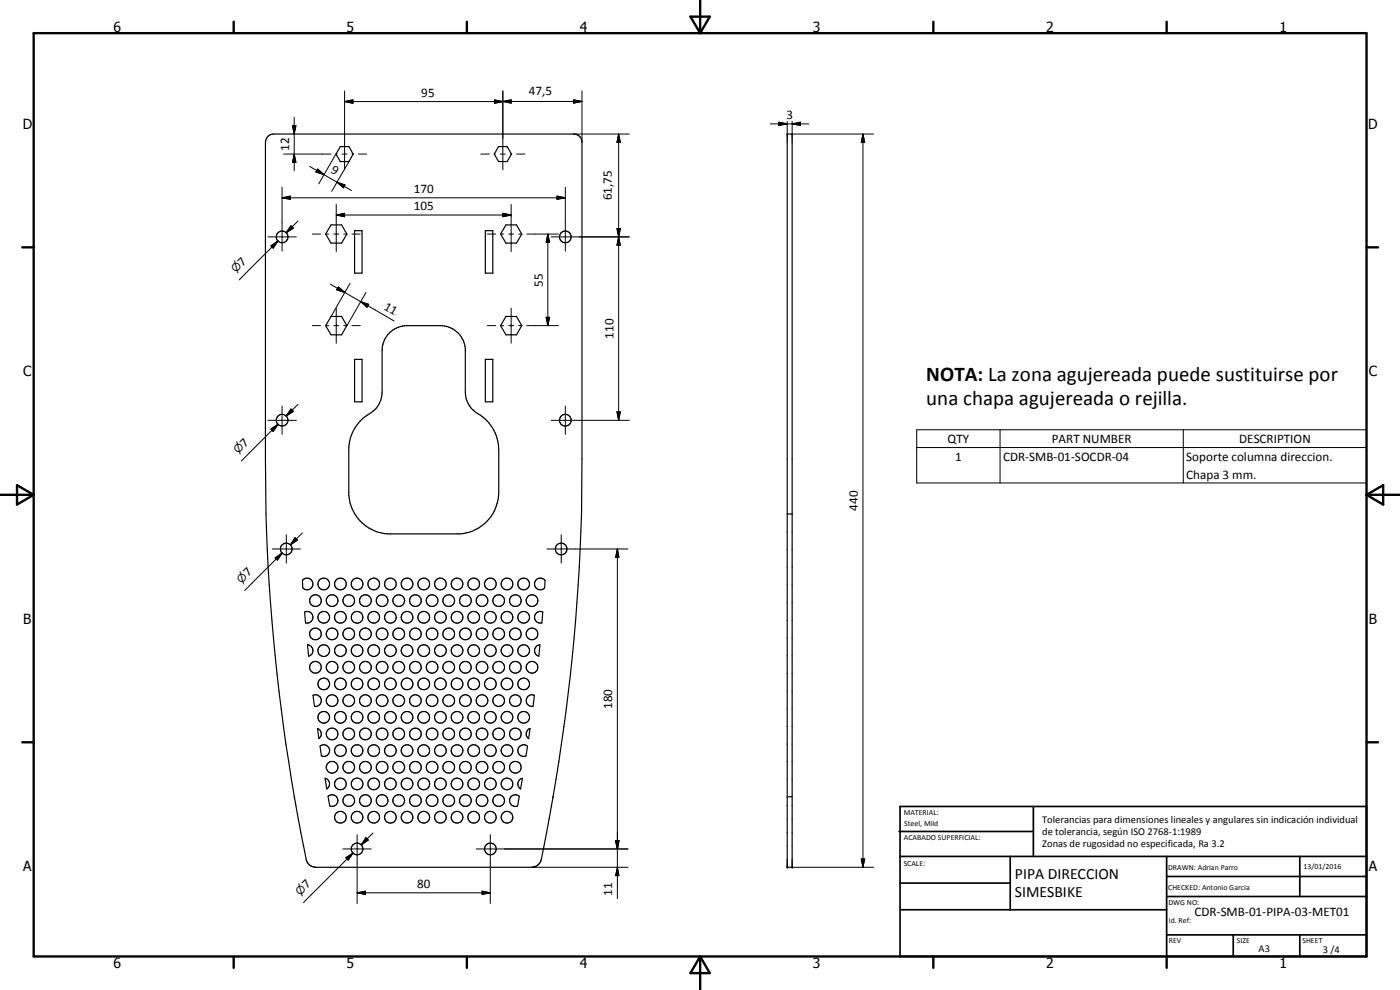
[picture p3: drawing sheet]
<svg xmlns="http://www.w3.org/2000/svg" width="420mm" height="297mm" viewBox="0 0 420 297" stroke-linecap="round" stroke-linejoin="round" font-family="sans-serif">
<g fill="#000">
<circle cx="88.3" cy="239.1" r=".18"/>
<circle cx="166" cy="239.1" r=".18"/>
<circle cx="165.5" cy="241.7" r=".18"/>
<circle cx="236.3" cy="260.2" r=".18"/>
<circle cx="237.7" cy="260.2" r=".18"/>
</g>
<g fill="none" stroke="#000" stroke-width=".35">
<path d="M80.3 41.1l.8-.7 1.1-.2h90a2.49 2.49 0 0 1 2.5 2.1v95.4a584.3 584.3 0 0 1-10.7 112.1l-1.5 8a3.2 3.2 0 0 1-2.7 2.4h-65.2a2.96 2.96 0 0 1-2.7-2.4 596.5 596.5 0 0 1-12.1-103.6l-.1-111.5zM102.1 44h2.6l1.3 2.2-1.3 2.3h-2.6l-1.3-2.3zM149.6 44h2.6l1.3 2.2-1.3 2.3h-2.6l-1.3-2.3zM236.3 40.2h1.4v220h-1.4zM99.3 67.5h3.2l1.6 2.7-1.6 2.7h-3.2l-1.6-2.7zM106.4 69.2h2.3v12.8h-2.3zM145.7 69.2h2.2v12.8h-2.2zM151.8 67.5h3.2l1.6 2.7-1.6 2.7h-3.2l-1.6-2.7zM99.3 95h3.2l1.6 2.7-1.6 2.8h-3.2l-1.6-2.8zM151.8 95h3.2l1.6 2.7-1.6 2.8h-3.2l-1.6-2.8zM106.4 107.8h2.3v12.8h-2.3zM116.4 100.4a7.7 7.7 0 0 1 5.8-2.7h10a7.5 7.5 0 0 1 7.4 6.9v13a7.6 7.6 0 0 0 4.6 7 12.6 12.6 0 0 1 5.5 10.4v12.7a12.5 12.5 0 0 1-11.7 12.5h-21.7a12.5 12.5 0 0 1-11.6-11.6v-14.5a12.9 12.9 0 0 1 6.8-10.3 7.5 7.5 0 0 0 3.2-6.2l.1-13.7 .5-1.9z"/>
<path d="M145.7 107.8h2.2v12.8h-2.2zM236.3 154.2h1.4M91 173.9a1.75 1.75 0 0 1 2.5 .1 1.75 1.75 0 0 1-.1 2.5 1.75 1.75 0 0 1-2.5-.1l-.1-2.2zM160.8 174.1a1.82 1.82 0 0 1 2.8 .1l-.2 2.2a1.75 1.75 0 0 1-2.4 .1 1.75 1.75 0 0 1-.2-2.4zM91.4 183.6a1.75 1.75 0 0 1 2.5 1.5 1.75 1.75 0 0 1-2.2 1.8zM92.3 193.5a1.74 1.74 0 0 1 1.6 1.5 1.74 1.74 0 0 1-1.3 1.9zM160.9 194l1.1-.5-.3 3.4a1.75 1.75 0 0 1-.8-2.9zM161.1 183.8l.9-.3 .9 .1-.3 3.3a1.77 1.77 0 0 1-2-.9 1.77 1.77 0 0 1 .5-2.2zM93.9 208.6a1.77 1.77 0 0 1 2.5 1.4 1.77 1.77 0 0 1-2 2zM95.3 218.6a1.73 1.73 0 0 1 .4 3zM158.5 208.9l.9-.5 1 .2-.4 3.4a1.77 1.77 0 0 1-1.9-1 1.77 1.77 0 0 1 .4-2.1zM158.5 218.9l.6-.3-.4 3a1.7 1.7 0 0 1-.2-2.7z"/>
<path d="M96 223.9a1.75 1.75 0 0 1 2.9 1.1 1.75 1.75 0 0 1-2.4 1.8zM97.6 233.5a1.77 1.77 0 0 1 1.3 1.5 1.77 1.77 0 0 1-.8 1.7zM98.5 238.9a1.75 1.75 0 0 1 2.9 1 1.75 1.75 0 0 1-2.4 1.9zM153.3 239.1l.8-.6a1.82 1.82 0 0 1 1.8 .4l-.5 2.9a1.75 1.75 0 0 1-2.2-.6 1.75 1.75 0 0 1 .1-2.1zM155.9 223.9a1.69 1.69 0 0 1 2.4 0l-.5 2.9a1.75 1.75 0 0 1-2.1-.6 1.75 1.75 0 0 1 .2-2.3zM155.9 233.9l.9-.4-.6 3.2a1.83 1.83 0 0 1-.3-2.8zM236.3 239.1h1.4"/>
<circle cx="84.7" cy="71.1" r="1.75"/>
<circle cx="169.7" cy="71.1" r="1.76"/>
<circle cx="84.7" cy="126.1" r="1.73"/>
<circle cx="169.6" cy="126.1" r="1.74"/>
<circle cx="85.9" cy="164.7" r="1.77"/>
<circle cx="97.1" cy="175.2" r="1.75"/>
<circle cx="102.2" cy="175.2" r="1.75"/>
<circle cx="107.2" cy="175.2" r="1.75"/>
<circle cx="112.2" cy="175.2" r="1.75"/>
<circle cx="117.2" cy="175.2" r="1.75"/>
<circle cx="122.2" cy="175.2" r="1.76"/>
<circle cx="127.2" cy="175.2" r="1.75"/>
<circle cx="132.2" cy="175.2" r="1.75"/>
<circle cx="137.1" cy="175.2" r="1.75"/>
<circle cx="142.2" cy="175.2" r="1.75"/>
<circle cx="147.2" cy="175.2" r="1.75"/>
<circle cx="152.2" cy="175.2" r="1.75"/>
<circle cx="157.2" cy="175.2" r="1.77"/>
<circle cx="168.4" cy="164.7" r="1.75"/>
<circle cx="94.7" cy="180.2" r="1.76"/>
<circle cx="94.7" cy="190.2" r="1.75"/>
<circle cx="97.1" cy="185.2" r="1.75"/>
<circle cx="97.2" cy="195.2" r="1.75"/>
<circle cx="99.7" cy="190.2" r="1.75"/>
<circle cx="99.7" cy="180.2" r="1.75"/>
<circle cx="102.2" cy="195.2" r="1.76"/>
<circle cx="102.2" cy="185.2" r="1.75"/>
<circle cx="104.7" cy="180.2" r="1.75"/>
<circle cx="104.7" cy="190.2" r="1.75"/>
<circle cx="107.2" cy="195.2" r="1.75"/>
<circle cx="107.2" cy="185.2" r="1.75"/>
<circle cx="109.7" cy="180.2" r="1.75"/>
<circle cx="109.7" cy="190.2" r="1.76"/>
<circle cx="112.2" cy="185.2" r="1.75"/>
<circle cx="112.2" cy="195.2" r="1.76"/>
<circle cx="114.7" cy="190.2" r="1.76"/>
<circle cx="114.7" cy="180.2" r="1.76"/>
<circle cx="117.2" cy="185.2" r="1.75"/>
<circle cx="117.2" cy="195.2" r="1.75"/>
<circle cx="119.7" cy="180.2" r="1.75"/>
<circle cx="119.7" cy="190.2" r="1.75"/>
<circle cx="122.2" cy="185.2" r="1.75"/>
<circle cx="122.2" cy="195.2" r="1.75"/>
<circle cx="124.7" cy="190.2" r="1.74"/>
<circle cx="124.7" cy="180.2" r="1.75"/>
<circle cx="127.1" cy="195.2" r="1.76"/>
<circle cx="127.2" cy="185.2" r="1.77"/>
<circle cx="129.7" cy="190.2" r="1.75"/>
<circle cx="129.7" cy="180.2" r="1.75"/>
<circle cx="132.2" cy="185.2" r="1.75"/>
<circle cx="132.2" cy="195.2" r="1.75"/>
<circle cx="134.6" cy="190.2" r="1.76"/>
<circle cx="134.7" cy="180.2" r="1.77"/>
<circle cx="137.1" cy="185.2" r="1.75"/>
<circle cx="137.2" cy="195.2" r="1.74"/>
<circle cx="139.7" cy="180.2" r="1.75"/>
<circle cx="139.7" cy="190.2" r="1.75"/>
<circle cx="142.2" cy="185.2" r="1.75"/>
<circle cx="142.2" cy="195.2" r="1.75"/>
<circle cx="144.7" cy="180.2" r="1.76"/>
<circle cx="144.7" cy="190.2" r="1.76"/>
<circle cx="147.2" cy="195.2" r="1.75"/>
<circle cx="147.2" cy="185.2" r="1.75"/>
<circle cx="149.7" cy="180.2" r="1.75"/>
<circle cx="149.7" cy="190.2" r="1.75"/>
<circle cx="152.1" cy="185.2" r="1.75"/>
<circle cx="152.2" cy="195.2" r="1.75"/>
<circle cx="154.7" cy="180.2" r="1.75"/>
<circle cx="154.7" cy="190.2" r="1.75"/>
<circle cx="157.1" cy="185.2" r="1.75"/>
<circle cx="157.2" cy="195.2" r="1.76"/>
<circle cx="159.7" cy="180.2" r="1.75"/>
<circle cx="159.7" cy="190.2" r="1.75"/>
<circle cx="94.7" cy="200.2" r="1.75"/>
<circle cx="97.2" cy="205.2" r="1.73"/>
<circle cx="97.2" cy="215.2" r="1.73"/>
<circle cx="99.7" cy="200.2" r="1.75"/>
<circle cx="99.7" cy="210.2" r="1.75"/>
<circle cx="102.1" cy="215.2" r="1.74"/>
<circle cx="102.2" cy="205.2" r="1.75"/>
<circle cx="104.7" cy="200.2" r="1.75"/>
<circle cx="104.7" cy="210.2" r="1.75"/>
<circle cx="107.1" cy="205.2" r="1.76"/>
<circle cx="107.2" cy="215.2" r="1.75"/>
<circle cx="109.6" cy="210.2" r="1.75"/>
<circle cx="109.7" cy="200.2" r="1.76"/>
<circle cx="112.1" cy="205.2" r="1.75"/>
<circle cx="112.2" cy="215.2" r="1.75"/>
<circle cx="114.7" cy="210.2" r="1.75"/>
<circle cx="114.7" cy="200.2" r="1.75"/>
<circle cx="117.1" cy="205.2" r="1.76"/>
<circle cx="117.2" cy="215.2" r="1.76"/>
<circle cx="119.7" cy="200.2" r="1.76"/>
<circle cx="119.7" cy="210.2" r="1.75"/>
<circle cx="122.1" cy="205.2" r="1.74"/>
<circle cx="122.2" cy="215.2" r="1.76"/>
<circle cx="124.7" cy="210.2" r="1.74"/>
<circle cx="124.7" cy="200.2" r="1.76"/>
<circle cx="127.1" cy="205.2" r="1.76"/>
<circle cx="127.2" cy="215.2" r="1.75"/>
<circle cx="129.7" cy="200.2" r="1.76"/>
<circle cx="129.7" cy="210.2" r="1.76"/>
<circle cx="132.2" cy="215.2" r="1.75"/>
<circle cx="132.2" cy="205.2" r="1.76"/>
<circle cx="134.6" cy="210.2" r="1.76"/>
<circle cx="134.7" cy="200.2" r="1.76"/>
<circle cx="137.1" cy="215.2" r="1.75"/>
<circle cx="137.2" cy="205.2" r="1.76"/>
<circle cx="139.7" cy="210.2" r="1.76"/>
<circle cx="139.7" cy="200.2" r="1.74"/>
<circle cx="142.2" cy="215.2" r="1.73"/>
<circle cx="142.2" cy="205.2" r="1.75"/>
<circle cx="144.7" cy="210.2" r="1.75"/>
<circle cx="144.7" cy="200.2" r="1.75"/>
<circle cx="147.2" cy="205.2" r="1.76"/>
<circle cx="147.2" cy="215.2" r="1.75"/>
<circle cx="149.6" cy="200.2" r="1.77"/>
<circle cx="149.6" cy="210.2" r="1.75"/>
<circle cx="152.2" cy="205.2" r="1.76"/>
<circle cx="152.2" cy="215.2" r="1.75"/>
<circle cx="154.7" cy="210.2" r="1.76"/>
<circle cx="154.7" cy="200.2" r="1.76"/>
<circle cx="157.1" cy="215.2" r="1.75"/>
<circle cx="157.2" cy="205.2" r="1.75"/>
<circle cx="159.7" cy="200.2" r="1.76"/>
<circle cx="99.7" cy="230.2" r="1.75"/>
<circle cx="99.7" cy="220.2" r="1.75"/>
<circle cx="102.2" cy="235.2" r="1.74"/>
<circle cx="102.2" cy="225.2" r="1.75"/>
<circle cx="104.7" cy="230.2" r="1.75"/>
<circle cx="104.7" cy="220.2" r="1.75"/>
<circle cx="107.2" cy="225.2" r="1.75"/>
<circle cx="107.2" cy="235.2" r="1.74"/>
<circle cx="109.6" cy="230.2" r="1.75"/>
<circle cx="109.7" cy="220.2" r="1.76"/>
<circle cx="112.2" cy="225.2" r="1.75"/>
<circle cx="112.2" cy="235.2" r="1.74"/>
<circle cx="114.7" cy="230.2" r="1.76"/>
<circle cx="114.7" cy="220.2" r="1.76"/>
<circle cx="117.1" cy="225.2" r="1.75"/>
<circle cx="117.2" cy="235.2" r="1.74"/>
<circle cx="119.7" cy="230.2" r="1.75"/>
<circle cx="119.7" cy="220.2" r="1.75"/>
<circle cx="122.2" cy="225.2" r="1.76"/>
<circle cx="122.2" cy="235.2" r="1.76"/>
<circle cx="124.7" cy="220.2" r="1.75"/>
<circle cx="124.7" cy="230.2" r="1.75"/>
<circle cx="127.1" cy="225.2" r="1.76"/>
<circle cx="127.2" cy="235.2" r="1.77"/>
<circle cx="129.7" cy="220.2" r="1.75"/>
<circle cx="129.7" cy="230.2" r="1.75"/>
<circle cx="132.2" cy="225.2" r="1.75"/>
<circle cx="132.2" cy="235.2" r="1.75"/>
<circle cx="134.7" cy="220.2" r="1.77"/>
<circle cx="134.7" cy="230.2" r="1.76"/>
<circle cx="137.2" cy="225.2" r="1.75"/>
<circle cx="137.2" cy="235.2" r="1.75"/>
<circle cx="139.7" cy="220.2" r="1.75"/>
<circle cx="139.7" cy="230.2" r="1.75"/>
<circle cx="142.2" cy="235.2" r="1.75"/>
<circle cx="142.2" cy="225.2" r="1.75"/>
<circle cx="144.7" cy="220.2" r="1.75"/>
<circle cx="144.7" cy="230.2" r="1.75"/>
<circle cx="147.2" cy="235.2" r="1.75"/>
<circle cx="147.2" cy="225.2" r="1.75"/>
<circle cx="149.7" cy="220.2" r="1.75"/>
<circle cx="149.7" cy="230.2" r="1.75"/>
<circle cx="152.2" cy="225.2" r="1.74"/>
<circle cx="152.2" cy="235.2" r="1.73"/>
<circle cx="154.7" cy="220.2" r="1.75"/>
<circle cx="154.7" cy="230.2" r="1.75"/>
<circle cx="102.2" cy="245.2" r="1.74"/>
<circle cx="104.7" cy="240.2" r="1.75"/>
<circle cx="107.2" cy="245.2" r="1.75"/>
<circle cx="107.2" cy="254.7" r="1.75"/>
<circle cx="109.7" cy="240.2" r="1.76"/>
<circle cx="112.2" cy="245.2" r="1.76"/>
<circle cx="114.7" cy="240.2" r="1.75"/>
<circle cx="117.2" cy="245.2" r="1.76"/>
<circle cx="119.7" cy="240.2" r="1.75"/>
<circle cx="122.2" cy="245.2" r="1.73"/>
<circle cx="124.7" cy="240.2" r="1.75"/>
<circle cx="127.2" cy="245.2" r="1.76"/>
<circle cx="129.7" cy="240.2" r="1.75"/>
<circle cx="132.2" cy="245.2" r="1.74"/>
<circle cx="134.7" cy="240.2" r="1.74"/>
<circle cx="137.2" cy="245.2" r="1.74"/>
<circle cx="139.7" cy="240.2" r="1.75"/>
<circle cx="142.2" cy="245.2" r="1.74"/>
<circle cx="144.7" cy="240.2" r="1.75"/>
<circle cx="147.2" cy="245.2" r="1.74"/>
<circle cx="147.2" cy="254.7" r="1.75"/>
<circle cx="149.7" cy="240.2" r="1.75"/>
<circle cx="152.2" cy="245.2" r="1.74"/>
</g>
<g fill="none" stroke="#000" stroke-width=".71">
<path d="M10.1 9.9h400v277.1h-400zM70.1 6.5v3.4M140.1 6.5v3.4M207.2 5h5.8l-2.9 4.9zM210.1 0v9.9M280.1 6.5v3.4M350.1 6.5v3.4M6.7 74.2h3.4M410.1 74.2h3.5M.1 148.5h10M5.1 145.6l5 2.9-5 2.9zM410.1 148.5h10"/>
<path d="M410.1 148.5l5-2.9v5.8zM6.7 222.7h3.4M410.1 222.7h3.5M70.1 287v3.4M140.1 287v3.4M210.1 287v10M210.1 287l2.9 5h-5.8zM280.1 287v3.4M350.1 287v3.4"/>
</g>
<g fill="none" stroke="#000" stroke-width=".51">
<path d="M269.8 249.5h40.3M270.1 242h140v45h-140zM270.1 257h140M303.2 257v16M310.1 242v15M350.1 257v30M390.1 257v12M270.1 265h33.1M270.1 273h80M350.1 269h60M350.1 263h60M350.1 280.5h60"/>
<path d="M370.1 280.5v6.5M390.1 280.5v6.5"/>
</g>
<g fill="none" stroke="#000" stroke-width=".3">
<path d="M87.8 37.7h1l-.5 2.5zM88.3 35.2v16M103.4 30.5l2.5-.5v1zM103.4 27.3v23.7M148.4 30l2.5 .5-2.5 .5zM150.9 30.4l2.5-.4v.9zM150.9 27.3v23.7M172.2 30l2.5 .4-2.5 .5zM174.7 30.4l-71.3 .1M174.7 27.3v15.4M231.2 37.2h11.5M233.8 36.7l2.5 .5-2.5 .4z"/>
<path d="M236.3 36.4v3.8M237.7 37.2l2.5-.5v.9zM237.7 36.4v3.8h24.5M84.7 59.4l2.5-.6v1zM84.7 59.4h85M84.7 56.2v19.2M85.1 46.2h14.2M88.3 46.2l.5 2.5h-1zM92.9 49.9l4.3 2.5M95.3 50.7l1.9 1.7-2.4-.8zM97.2 52.4l8.3 4.7M100.7 46.3l-5 8.9"/>
<path d="M100.8 46.2h.4M101.1 54.7l2.4 .8-.4 .8zM102.6 46.2h1.6M103.3 50.9l-3.7 6.5M104.7 48.5l-1.2 2M105.7 46.2h.4M107.5 46.2h2.5M144.3 46.2h2.5M148.3 46.2h.4M150.1 46.2h1.6M153.2 46.2h.4M155 46.2h2.5"/>
<path d="M167.2 58.8l2.5 .6-2.5 .4zM169.7 56.2v19.2M172.2 40.2h16.6M185.7 40.2l.5 2.5h-1zM185.7 40.2v85.9M259 40.2l.5 2.5h-1zM259 40.2v220M80.4 71.1h8.5M81.3 73.7l2.1-1.4-1.4 2.2zM83.4 72.3l-11.6 11.7M87.3 67.7l.7 .8-2.1 1.3zM89.4 66.3l-3.5 3.5"/>
<path d="M93.8 70.2h2.4M97.7 70.2h1M100.1 70.2h1.6M100.9 64.5l2.5-.5v1zM100.9 61.3v14.2M100.9 64.5h52.5M103.2 70.2h1M105.6 70.2h2.5M146.3 70.2h2.4M150.2 70.2h1M150.9 64l2.5 .5-2.5 .5zM152.7 70.2h1.5"/>
<path d="M153.4 61.3v14.2M155.6 70.2h1.1M158.1 70.2h9.5M164.4 70.2l.5 2.5h-1zM164.4 70.2v27.5M165.4 71.1h23.4M185.2 68.6h1l-.5 2.5zM185.2 68.6l1 5h-1l1-5zM185.7 71.1l.5 2.5h-1zM93.8 97.7h2.4M97.7 97.7h1M99.1 85.3l4.4 2.5"/>
<path d="M100.1 97.7h1.6M100.9 92.5v10.5M101.5 86.1l2 1.7-2.5-.8zM103.2 97.7h1M103.5 87.8l4.7 2.7M105.1 85l-5.8 10M105.6 97.7h2.5M108.2 90.5l2.4 .8-.5 .9zM108.2 90.5l10.1 5.8M109.8 87.8l-5.6 9.8M146.3 97.7h2.4M150.2 97.7h1"/>
<path d="M152.7 97.7h1.5M153.4 92.5v10.5M155.6 97.7h1.1M158.1 97.7h9.5M163.9 95.2h1l-.5 2.5zM80.4 126.1h8.5M81.3 128.7l2.1-1.4-1.4 2.2zM83.4 127.3l-11 11M84.7 121.8v8.5M87.3 122.7l.7 .7-2.1 1.4zM89.4 121.3l-3.5 3.5M165.4 126.1h23.4"/>
<path d="M169.7 121.8v8.5M185.2 123.6h1l-.5 2.5zM275.1 128.9h135v16h-135zM275.1 134.3h135M300.1 128.9v16M355.1 128.9v16M90.7 159.9l-3.5 3.6M81.7 164.7h8.5M82.6 167.4l2.1-1.5-1.4 2.2zM84.7 165.9l-1.8 1.8M84.7 165.9l-11.3 11.3M85.9 160.4v8.6"/>
<path d="M88.5 161.3l.8 .8-2.1 1.4zM164.2 164.7h24.3M168.4 160.4v8.6M185.3 164.7l.4 2.5h-.9zM185.3 164.7v104.9M102.9 254.7h8.5M103.8 257.3l2.1-1.4-1.4 2.2zM105.9 255.9l-14.8 14.9M107.2 250.4v20.7M109.8 251.3l.7 .8-2.1 1.4zM111.9 249.9l-3.5 3.6M142.9 254.7h45.6"/>
<path d="M147.1 250.4v20.7M184.8 252.2h.9l-.4 2.5zM258.5 257.7h1l-.5 2.5zM107.2 267.9l2.5-.5v1zM107.2 267.9h39.9M144.7 267.4l2.4 .5-2.4 .5zM159.5 260.2h29M185.3 260.2l.4 2.5h-.9zM237.7 260.2h24.5"/>
</g>
<g fill="#000">
<path d="M87.8 37.7h1l-.5 2.5zM103.4 30.5l2.5-.5v1zM148.4 30l2.5 .5-2.5 .5zM150.9 30.4l2.5-.4v.9zM172.2 30l2.5 .4-2.5 .5zM233.8 36.7l2.5 .5-2.5 .4zM237.7 37.2l2.5-.5v.9zM84.7 59.4l2.5-.6v1zM88.3 46.2l.5 2.5h-1zM95.3 50.7l1.9 1.7-2.4-.8zM101.1 54.7l2.4 .8-.4 .8zM167.2 58.8l2.5 .6-2.5 .4z"/>
<path d="M185.7 40.2l.5 2.5h-1zM259 40.2l.5 2.5h-1zM81.3 73.7l2.1-1.4-1.4 2.2zM87.3 67.7l.7 .8-2.1 1.3zM100.9 64.5l2.5-.5v1zM150.9 64l2.5 .5-2.5 .5zM164.4 70.2l.5 2.5h-1zM185.2 68.6h1l-.5 2.5zM185.7 71.1l.5 2.5h-1zM101.5 86.1l2 1.7-2.5-.8zM108.2 90.5l2.4 .8-.5 .9zM163.9 95.2h1l-.5 2.5z"/>
<path d="M81.3 128.7l2.1-1.4-1.4 2.2zM87.3 122.7l.7 .7-2.1 1.4zM185.2 123.6h1l-.5 2.5zM82.6 167.4l2.1-1.5-1.4 2.2zM88.5 161.3l.8 .8-2.1 1.4zM185.3 164.7l.4 2.5h-.9zM103.8 257.3l2.1-1.4-1.4 2.2zM109.8 251.3l.7 .8-2.1 1.4zM184.8 252.2h.9l-.4 2.5zM258.5 257.7h1l-.5 2.5zM107.2 267.9l2.5-.5v1zM144.7 267.4l2.4 .5-2.4 .5z"/>
<path d="M185.3 260.2l.4 2.5h-.9z"/>
</g>
<g font-size="6.3">
<text x="278" y="114.3">NOTA: La zona agujereada puede sustituirse por</text>
<text x="278" y="121.5">una chapa agujereada o rejilla.</text>
</g>
<g font-size="4.7">
<text x="304.6" y="263.8">PIPA DIRECCION</text>
<text x="304.6" y="269.2">SIMESBIKE</text>
</g>
<g font-size="4.2">
<text x="34" y="9.6">6</text>
<text x="104" y="9.6">5</text>
<text x="174" y="9.6">4</text>
<text x="244" y="9.6">3</text>
<text x="314" y="9.6">2</text>
<text x="384" y="9.6">1</text>
<text x="6.8" y="38.7">D</text>
<text x="410.6" y="38.7">D</text>
<text x="7" y="112.9">C</text>
<text x="410.8" y="112.9">C</text>
<text x="7" y="187.1">B</text>
<text x="410.8" y="187.1">B</text>
<text x="7" y="261.4">A</text>
<text x="410.8" y="261.4">A</text>
<text x="34" y="290.4">6</text>
<text x="104" y="290.4">5</text>
<text x="174" y="290.4">4</text>
<text x="244" y="290.4">3</text>
<text x="314" y="290.4">2</text>
<text x="384" y="290.4">1</text>
</g>
<g font-size="3.9">
<text x="126.4" y="29">95</text>
<text x="158.7" y="28.4">47,5</text>
<text x="236" y="35.6">3</text>
<text x="86.8" y="45.3" transform="rotate(-90 86.8 45.3)">12</text>
<text x="99.1" y="51.7" transform="rotate(30 99.1 51.7)">9</text>
<text x="124.2" y="57.8">170</text>
<text x="124.2" y="62.9">105</text>
<text x="183.6" y="60.2" transform="rotate(-90 183.6 60.2)">61,75</text>
<text x="72.8" y="80" transform="rotate(-45 72.8 80)">7</text>
<text x="162.9" y="86" transform="rotate(-90 162.9 86)">55</text>
<text x="115" y="92.7" transform="rotate(30 115 92.7)">11</text>
<text x="184.1" y="101.6" transform="rotate(-90 184.1 101.6)">110</text>
<text x="73.5" y="134.3" transform="rotate(-45 73.5 134.3)">7</text>
<text x="284.4" y="132.9">QTY</text>
<text x="315.7" y="132.9">PART NUMBER</text>
<text x="371.9" y="132.9">DESCRIPTION</text>
<text x="286.6" y="138.2">1</text>
<text x="301" y="138.2">CDR-SMB-01-SOCDR-04</text>
<text x="356" y="138.3">Soporte columna direccion.</text>
<text x="356" y="143.6">Chapa 3 mm.</text>
<text x="257.4" y="153.2" transform="rotate(-90 257.4 153.2)">440</text>
<text x="74.5" y="173.1" transform="rotate(-45 74.5 173.1)">7</text>
<text x="183.8" y="212.7" transform="rotate(-90 183.8 212.7)">180</text>
<text x="92.1" y="266.8" transform="rotate(-45 92.1 266.8)">7</text>
<text x="125.2" y="266.3">80</text>
<text x="183.8" y="268.9" transform="rotate(-90 183.8 268.9)">11</text>
<text x="358.5" y="275">CDR-SMB-01-PIPA-03-MET01</text>
</g>
<g font-size="3.3">
<text x="70.8" y="82" transform="rotate(-45 70.8 82)">⌀</text>
<text x="71.5" y="136.3" transform="rotate(-45 71.5 136.3)">⌀</text>
<text x="72.5" y="175.1" transform="rotate(-45 72.5 175.1)">⌀</text>
<text x="90.1" y="268.8" transform="rotate(-45 90.1 268.8)">⌀</text>
</g>
<g font-size="3.1">
<text x="312.7" y="246.8">Tolerancias para dimensiones lineales y angulares sin indicación individual</text>
<text x="312.7" y="250.4">de tolerancia, según ISO 2768-1:1989</text>
<text x="312.7" y="254">Zonas de rugosidad no especificada, Ra 3.2</text>
<text x="377.7" y="285.6">A3</text>
<text x="397" y="285.9">3 /4</text>
</g>
<g font-size="2.4">
<text x="271.2" y="244.4">MATERIAL:</text>
<text x="271.3" y="252">ACABADO SUPERFICIAL:</text>
<text x="271.4" y="247.9">Steel, Mild</text>
<text x="271.2" y="259.7">SCALE:</text>
<text x="350.6" y="261">DRAWN: Adrian Parro</text>
<text x="391.2" y="260.6">13/01/2016</text>
<text x="350.6" y="267">CHECKED: Antonio Garcia</text>
<text x="350.6" y="271.4">DWG NO:</text>
<text x="350.8" y="276.9">Id. Ref:</text>
<text x="350.8" y="282.8">REV</text>
<text x="371.2" y="282.9">SIZE</text>
<text x="390.9" y="282.9">SHEET</text>
</g>
</svg>
